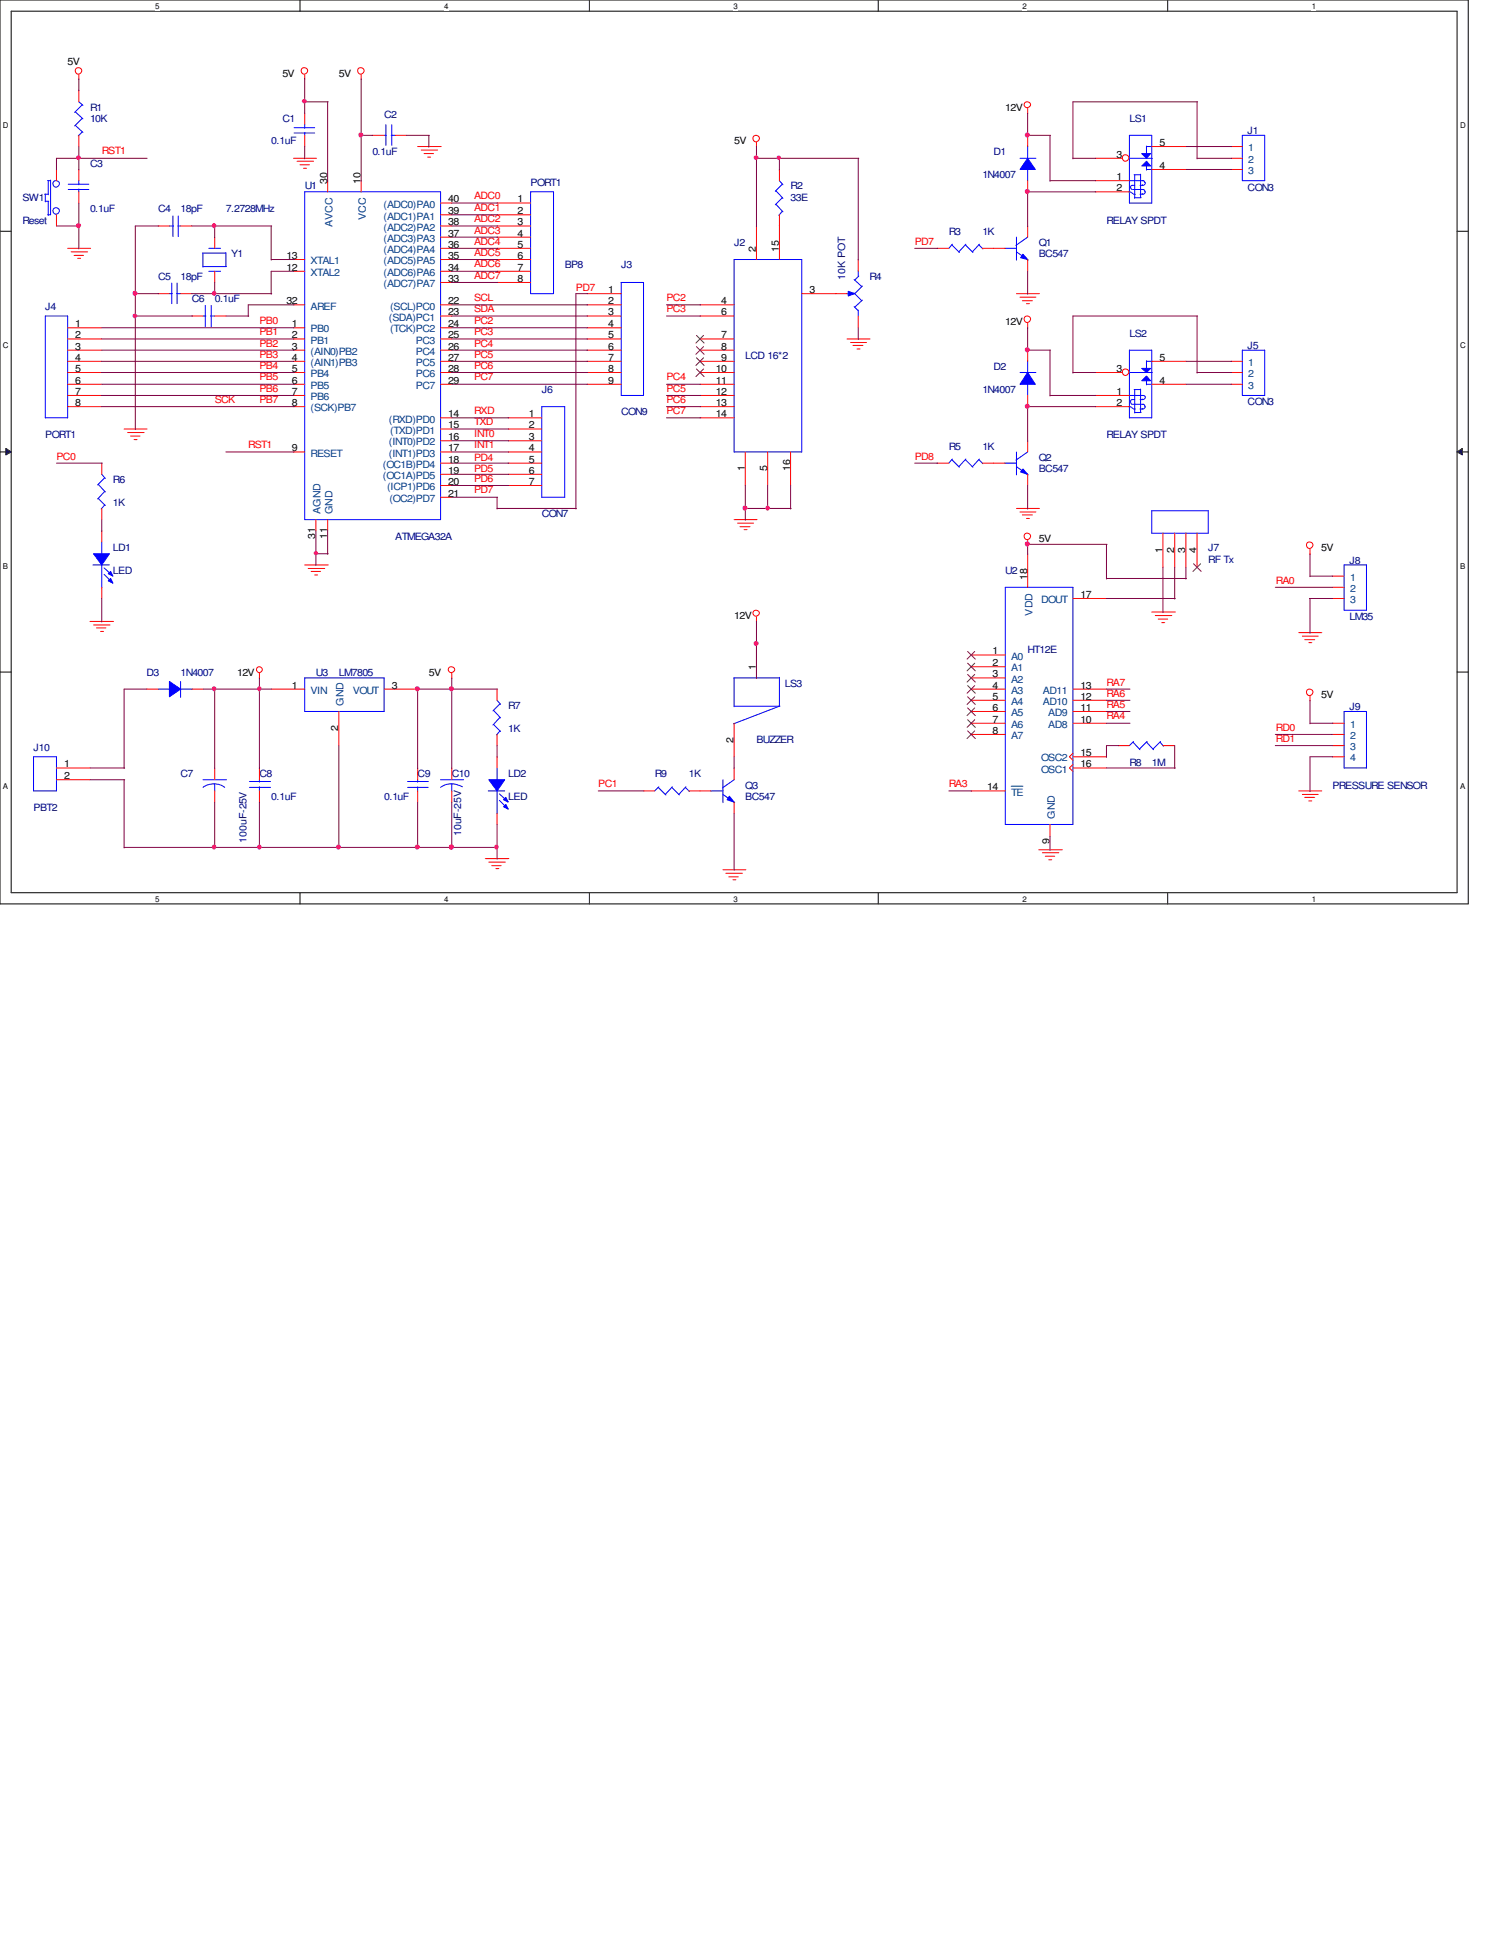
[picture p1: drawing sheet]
<svg xmlns="http://www.w3.org/2000/svg" width="216mm" height="279mm" viewBox="0 0 216 279" stroke-linecap="round" stroke-linejoin="round" font-family="sans-serif">
<path d="M0 0h211.3v130h-211.3zM1.6 1.6h208.1v126.8h-208.1z" fill="none" stroke="#000" stroke-width=".14"/>
<g fill="#fff">
<path d="M22.4 .3h.5v1.2h-.5z"/>
<path d="M22.4 128.7h.5v1.3h-.5z"/>
</g>
<path d="M43.2 0v1.6M43.2 128.4v1.6" fill="none" stroke="#000" stroke-width=".14"/>
<g fill="#fff">
<path d="M63.9 .3h.6v1.2h-.6z"/>
<path d="M63.9 128.7h.6v1.3h-.6z"/>
</g>
<path d="M84.8 0v1.6M84.8 128.4v1.6" fill="none" stroke="#000" stroke-width=".14"/>
<g fill="#fff">
<path d="M105.6 .3h.6v1.2h-.6z"/>
<path d="M105.6 128.7h.6v1.3h-.6z"/>
</g>
<path d="M126.4 0v1.6M126.4 128.4v1.6" fill="none" stroke="#000" stroke-width=".14"/>
<g fill="#fff">
<path d="M147.2 .3h.5v1.2h-.5z"/>
<path d="M147.2 128.7h.5v1.3h-.5z"/>
</g>
<path d="M168.1 0v1.6M168.1 128.4v1.6" fill="none" stroke="#000" stroke-width=".14"/>
<g fill="#fff">
<path d="M188.8 .3h.6v1.2h-.6z"/>
<path d="M188.8 128.7h.6v1.3h-.6z"/>
<path d="M.4 17.4h.8v1.3h-.8z"/>
<path d="M210.1 17.4h.8v1.3h-.8z"/>
<path d="M.4 49.1h.8v1.3h-.8z"/>
<path d="M210.1 49.1h.8v1.3h-.8z"/>
</g>
<path d="M0 33.3h1.6M209.7 33.3h1.6" fill="none" stroke="#000" stroke-width=".14"/>
<g fill="#fff">
<path d="M.4 80.9h.7v1.2h-.7z"/>
<path d="M210.1 80.9h.7v1.2h-.7z"/>
</g>
<path d="M0 65h1.6M.8 64.5l.8 .5-.8 .4zM209.7 65l.8-.5v.9zM209.7 65h1.6" fill="none" stroke="#000" stroke-width=".14"/>
<path d="M.8 64.5l.8 .5-.8 .4zM209.7 65l.8-.5v.9z" fill="#000"/>
<g fill="#fff">
<path d="M.4 112.5h.6v1.3h-.6z"/>
<path d="M210.1 112.5h.6v1.3h-.6z"/>
</g>
<path d="M0 96.7h1.6M209.7 96.7h1.6" fill="none" stroke="#000" stroke-width=".14"/>
<g fill="none" stroke="#f00" stroke-width=".14">
<path d="M11.3 10.8v.6M43.9 10.8v.6M52 10.8v.6M147.9 15.6v.7M9.7 35.7h3.3M10.2 36.2h2.4M10.7 36.7h1.3M11.2 37.2h.4M42.2 22.8h3.4M42.2 37.3h1.7M42.2 39h1.7M42.8 23.2h2.3"/>
<path d="M43.2 23.7h1.3M43.7 24.2h.4M47.2 26v1.6M52 26v1.6M60.1 21.1h3.4M60.6 21.6h2.4M61 22.1h1.4M61.6 22.6h.4M63.4 35.7h1.6M63.4 37.3h1.6M63.4 39h1.6M63.4 29.2h1.6"/>
<path d="M63.4 30.9h1.6M63.4 32.5h1.6M63.4 34.1h1.6M108.9 20.5v.7M9.7 48.8h4.9M9.7 47.2h4.9M9.7 50.4h4.9M9.7 52h4.9M9.7 53.6h4.9M9.7 55.3h4.9M9.7 56.9h4.9M9.7 58.5h4.9"/>
<path d="M42.2 48.8h1.7M42.2 43.9h1.7M42.2 47.2h1.7M42.2 50.4h1.7M42.2 52h1.7M42.2 53.6h1.7M42.2 55.3h1.7M42.2 56.9h1.7M42.2 58.5h1.7M63.4 48.8h1.6M63.4 43.9h1.6M63.4 45.5h1.6"/>
<path d="M63.4 47.2h1.6M63.4 50.4h1.6M63.4 52h1.6M63.4 53.6h1.6M63.4 55.3h1.6M63.4 40.6h1.6M121.9 48.8h3.3M122.4 49.3h2.3M122.8 49.7h1.4M123.4 50.2h.4M146.3 42.2h3.3M146.8 42.8h2.3"/>
<path d="M147.2 43.3h1.4M147.7 43.7h.5M147.9 46.5v.7M14.6 66.6v1.6M14.6 73.2v1.6M17.9 61.7h3.3M18.4 62.2h2.3M18.8 62.7h1.4M19.3 63.2h.4M42.2 65h1.7M45.5 74.8v1.6M47.2 74.8v1.6"/>
<path d="M63.4 61.7h1.6M63.4 65h1.6M63.4 60.1h1.6M63.4 63.4h1.6M63.4 66.6h1.6M63.4 68.2h1.6M63.4 69.9h1.6M63.4 71.5h1.6M105.7 74.8h3.3M106.2 75.3h2.3M106.5 75.8h1.4M107.1 76.2h.4"/>
<path d="M146.3 73.2h3.3M146.8 73.7h2.3M147.2 74.1h1.4M147.7 74.6h.5M147.9 77.7v.7M188.6 79v.8M13 89.4h3.3M13.5 89.9h2.3M13.9 90.3h1.3M14.5 90.8h.4M37.3 96.9v.7M43.9 81.3h3.3"/>
<path d="M44.4 81.8h2.3M44.8 82.2h1.3M45.3 82.7h.4M65 96.9v.7M108.9 88.7v.8M165.8 88.1h3.4M166.3 88.6h2.4M166.7 89.1h1.4M167.2 89.6h.4M186.9 91h3.3M187.5 91.5h2.2M187.8 92h1.4"/>
<path d="M188.4 92.5h.4M30.9 110.5v1.7M30.9 113.8v1.6M92.6 113.8h1.6M99.1 113.8h1.7M186.9 113.8h3.3M187.5 114.3h2.2M187.8 114.7h1.4M188.4 115.2h.4M188.6 100.2v.6M191.8 104.1h1.7M191.8 105.7h1.7"/>
<path d="M191.8 107.3h1.7M191.8 108.9h1.7M69.8 123.5h3.4M70.4 124h2.3M70.8 124.5h1.3M71.4 125h.4M104.1 125.1h3.3M104.5 125.6h2.3M104.9 126.2h1.4M105.5 126.6h.4M149.5 122.3h3.4M150 122.7h2.4"/>
<path d="M150.5 123.2h1.3M151 123.7h.4"/>
<circle cx="11.3" cy="10.2" r=".48"/>
<circle cx="43.8" cy="10.2" r=".48"/>
<circle cx="51.9" cy="10.2" r=".48"/>
<circle cx="108.8" cy="19.9" r=".48"/>
<circle cx="147.9" cy="15.1" r=".45"/>
<circle cx="147.9" cy="45.9" r=".48"/>
<circle cx="147.9" cy="77.2" r=".48"/>
<circle cx="188.5" cy="78.4" r=".48"/>
<circle cx="37.3" cy="96.3" r=".42"/>
<circle cx="65" cy="96.3" r=".45"/>
<circle cx="108.9" cy="88.2" r=".45"/>
<circle cx="188.5" cy="99.6" r=".48"/>
</g>
<g fill="none" stroke="#00f" stroke-width=".14">
<path d="M43.9 27.6h19.5v47.2h-19.5zM6.5 45.5h3.2v14.6h-3.2zM14.1 69.7l1.1 1.1M14.1 71.7l1.1 1M14.6 68.2l.6 .6M15.1 68.7l-1 1.1M15.1 70.7l-1 1.1M15.1 72.6l-.5 .6M29.2 113.3a2.67 2.67 0 0 1 3.1 0M29.2 112.2h3.4M30.9 112.8v1.1M70.3 113.8h2.3"/>
<path d="M71.5 110.5v1.8M71.5 113.8v3.3M94.7 113.3l1.1 1.1M94.8 113.2l-.6 .6M96.7 113.3l1.1 1.1M96.8 113.2l-1 1.1M98.6 113.3l.6 .6M98.7 113.2l-1 1.1M193.5 102.4h3.2v8.1h-3.2z"/>
</g>
<path d="M70.4 112.2h2.2l-1.1 1.6z" fill-rule="evenodd" fill="#00f"/>
<path d="M70.4 112.2h2.2l-1.1 1.6z" fill="none" stroke="#00f" stroke-width=".14"/>
<path d="M72.8 115.7l.4 .7-.7-.3z" fill-rule="evenodd" fill="#00f"/>
<path d="M72.8 115.7l.4 .7-.7-.3z" fill="none" stroke="#00f" stroke-width=".14"/>
<path d="M72.8 114.7l.4 .7-.7-.3z" fill-rule="evenodd" fill="#00f"/>
<path d="M144.6 66.6h1.7M146.3 67.1l1.7 1.2M146.3 65v3.3M147.9 65l-1.7 1.2M58.7 113.3h2.9M58.7 112.4h2.9M60.1 112.2v.3M60.1 113.2v.6M71.9 114.2l1.1 1M71.9 115.1l1.1 1.1M72.8 114.7l.4 .7-.7-.3z" fill="none" stroke="#00f" stroke-width=".14"/>
<path d="M60.1 110.5v1.7M60.1 113.8v1.6M71.5 108.9v1.6M71.5 117v1.6" fill="none" stroke="#f00" stroke-width=".14"/>
<path d="M147.2 67.5l.7 .7-1-.3z" fill="#00f"/>
<g fill="none" stroke="#00f" stroke-width=".14">
<path d="M178.8 19.5h3.2v6.5h-3.2zM6.4 27.9h.5M6.5 27.9v1.1M6.5 29h.5M6.9 26h.4M6.9 26v2M6.9 29v2M7.3 25.9v5h-.4M76.4 27.6h3.3v14.6h-3.3zM111.7 27.4l1 1.1M111.7 29.4l1 1.1M112.2 26l.5 .6"/>
<path d="M112.6 26.5l-1 1M112.6 28.4l-1 1.1M112.6 30.4l-.5 .6M137 66.1l1.1 1.1M137.1 66l-.5 .6M138.9 66.1l1.1 1.1M139 66l-1 1.1M140.9 66.1l.6 .6M141 66l-1 1.1M147.2 67.5l.7 .7-1-.3zM22.8 99.1h1.7M26 98v2.3"/>
<path d="M26 99.1h1.7M144.7 84.5h9.7v34.1h-9.7zM35.9 113.3h3M35.9 112.4h3M37.3 112.2v.3M37.3 113.2v.6M163.1 106.8l1 1.1M163.2 106.7l-.6 .6M165 106.8l1 1.1M165.1 106.7l-1.1 1.1M167 106.8l.5 .6M167 106.7l-1.1 1.1"/>
<circle cx="8.1" cy="30.3" r=".48"/>
<circle cx="8.1" cy="26.4" r=".48"/>
</g>
<g fill="none" stroke="#f00" stroke-width=".14">
<path d="M8.1 24.4v1.6M8.1 30.9v1.6M71.5 29.2h4.9M71.5 30.9h4.9M71.5 32.5h4.9M71.5 34.1h4.9M71.5 35.7h4.9M71.5 37.3h4.9M71.5 39h4.9M112.2 24.4v1.6M112.2 30.9v1.6M177.2 21.1h1.6"/>
<path d="M177.2 22.8h1.6M177.2 24.4h1.6M71.5 40.6h4.9M134.9 66.6h1.7M141.4 66.6h3.3M147.9 63.4v1.6M147.9 68.2v1.7M147.9 79.7v4.8M139.8 94.2h4.9M139.8 95.9h4.9M139.8 97.5h4.9M139.8 99.1h4.9"/>
<path d="M154.4 99.1h4.9M154.4 86.1h4.9M37.3 110.5v1.7M37.3 113.8v1.6M139.8 100.8h4.9M139.8 102.4h4.9M139.8 104.1h4.9M139.8 105.7h4.9M139.8 113.8h4.9M151.1 118.6v1.7M154.4 100.8h4.9M154.4 102.4h4.9"/>
<path d="M154.4 104.1h4.9M154.4 108.4l-.5 .5 .5 .5M154.4 108.9h4.9M154.4 110l-.5 .5 .5 .5M154.4 110.5h4.9M161 107.3h1.6M167.4 107.3h1.7"/>
</g>
<path d="M145.5 113.1h1.7" fill="none" stroke="#004080" stroke-width=".14"/>
<g fill="none" stroke="#804000" stroke-width=".14">
<path d="M139.3 93.7l1.1 1.1M139.3 95.4l1.1 1.1M139.3 97l1.1 1.1M139.3 98.6l1.1 1.1M140.3 93.7l-1.1 1.1M140.3 95.4l-1.1 1.1M140.3 97l-1.1 1.1M140.3 98.6l-1.1 1.1M139.3 100.2l1.1 1.1M139.3 101.9l1.1 1.1M139.3 103.5l1.1 1.1M139.3 105.2l1.1 1.1"/>
<path d="M140.3 100.2l-1.1 1.1M140.3 101.9l-1.1 1.1M140.3 103.5l-1.1 1.1M140.3 105.2l-1.1 1.1"/>
</g>
<path d="M24.4 98l1.6 1.1-1.6 1.1z" fill-rule="evenodd" fill="#00f"/>
<g fill="none" stroke="#00f" stroke-width=".14">
<path d="M42.3 18.4h3M42.3 19.1h3M43.9 17.9v.6M43.9 19.1v.4M29.2 45.5h.4M29.5 43.9v3.1M30.3 45.5h.6M30.4 43.9v3.1M24.4 98l1.6 1.1-1.6 1.1zM193.5 81.3h3.2v6.5h-3.2zM63.4 112.2h3.3M65 112.8v1.1"/>
<path d="M66.5 113.2a2.87 2.87 0 0 0-3.1 .1"/>
</g>
<path d="M43.9 16.3v1.6M43.9 19.5v1.6M27.6 45.5h1.6M30.9 45.5h1.6M21.1 99.1h1.7M27.6 99.1h1.6M191.8 82.9h1.7M191.8 84.5h1.7M191.8 86.1h1.7M65 110.5v1.7M65 113.8v1.6" fill="none" stroke="#f00" stroke-width=".14"/>
<path d="M165 23.2l.6 .7h-1.3z" fill="#00f"/>
<path d="M165 23.2l.6 .7h-1.3z" fill="none" stroke="#00f" stroke-width=".14"/>
<path d="M164.3 22.1h1.3l-.6 .7z" fill="#00f"/>
<g fill="none" stroke="#00f" stroke-width=".14">
<path d="M55.3 19.5h.3M55.5 17.9v3M56.3 19.5h.6M56.4 17.9v3M162.6 19.5h3.2v9.7h-3.2zM29.1 36.4h3.4M29.2 38.4h3.4M29.2 36.4v2M30.1 39h1.6M30.1 35.7h1.6M32.5 36.3v2.1M105.7 37.3h9.7v27.7h-9.7z"/>
<path d="M137 35.2l1.1 1.1M137.1 35.1l-.5 .6M138.9 35.2l1.1 1.1M139 35.1l-1 1.1M140.9 35.2l.6 .6M141 35.1l-1 1.1M146.8 22.8h2.3M147.9 21v1.8M147.9 24.3v1.7M162.5 27.6l.3 .1M162.6 22.8h3.3M162.6 26h2"/>
<path d="M162.9 27.7l.2 .2M163.1 27.3h1.5M163.2 27.9h.2M163.2 25.1h1M163.3 26.7h-.5a.33 .33 0 0 0-.1 .3 .33 .33 0 0 0 .3 .3M163.3 25.1v3.4M163.3 28.4h1M164.1 26.7h.4M164.1 27.9h.4M164.2 25.1v3.3M164.3 22.1h1.3l-.6 .7zM164.4 26a.35 .35 0 0 1 .4 .2 .35 .35 0 0 1-.1 .4l-.2 .1-.1-.1"/>
<path d="M164.4 27.3a.35 .35 0 0 1 .4 .2 .35 .35 0 0 1-.1 .4h-.2h-.1M165 21v1.1M165 23.9v.6M165 21.1h.9M165 24.4h.9M89.4 40.6h3.2v16.3h-3.2zM165.8 73.5h8.1v3.2h-8.1zM43.9 97.5h11.4v4.9h-11.4zM105.6 97.5h6.6M105.7 97.5v4.2M112.2 97.5v4.1l-6.6 2.5M4.8 108.9h3.3v4.9h-3.3z"/>
<path d="M71 102.2l1.1 1.1M71 104.2l1.1 1M71.5 100.8l.6 .5M72 101.3l-1 1M72 103.2l-1 1.1M72 105.2l-.5 .5M105.7 101.6h6.6"/>
</g>
<g fill="none" stroke="#f00" stroke-width=".14">
<path d="M53.6 19.5h1.7M56.9 19.5h1.6M30.9 34.1v1.6M30.9 39v1.6M108.9 32.5v4.8M112.2 32.5v4.8M134.9 35.7h1.7M141.4 35.7h1.6M157.6 22.8h3.9M157.6 26h5M157.6 27.6h5M165.8 21.1h4.9"/>
<path d="M165.8 24.4h4.9M84.5 42.2h4.9M84.5 43.9h4.9M84.5 45.5h4.9M84.5 47.2h4.9M84.5 48.8h4.9M84.5 50.4h4.9M84.5 52h4.9M84.5 53.6h4.9M84.5 55.3h4.9M100.8 43.9h4.9M100.8 45.5h4.9"/>
<path d="M100.8 48.8h4.9M100.8 50.4h4.9M100.8 52h4.9M100.8 53.6h4.9M100.8 55.3h4.9M100.8 56.9h4.9M100.8 58.5h4.9M115.4 42.2h4.9M100.8 60.1h4.9M107.3 65v4.9M110.5 65v4.9M113.8 65v4.9"/>
<path d="M167.4 76.7v4.9M169.1 76.7v4.9M170.7 76.7v4.9M172.3 76.7v4.9M39 99.1h4.9M55.3 99.1h4.8M71.5 99.1v1.7M108.9 92.6v4.9M8.1 110.5h4.9M8.1 112.2h4.9M48.8 102.4v4.9M71.5 105.7v1.6"/>
<path d="M105.7 104.1v4.8"/>
<circle cx="162" cy="22.7" r=".48"/>
</g>
<path d="M100.2 48.3l1.1 1.1M100.2 49.9l1.1 1.1M100.2 51.5l1.1 1.1M100.2 53.1l1.1 1.1M101.3 48.3l-1.1 1.1M101.3 49.9l-1.1 1.1M101.3 51.5l-1.1 1.1M101.3 53.1l-1.1 1.1M171.8 81.1l1.1 1.1M172.8 81.1l-1.1 1.1" fill="none" stroke="#804000" stroke-width=".14"/>
<path d="M147.9 22.8l1.1 1.6h-2.2z" fill-rule="evenodd" fill="#00f"/>
<path d="M10.8 16.1l1.1 1M10.8 18l1.1 1.1M11.3 14.6l.6 .6M11.9 15.1l-1.1 1.1M11.9 17l-1.1 1.1M11.9 19l-.6 .6M147.9 22.8l1.1 1.6h-2.2z" fill="none" stroke="#00f" stroke-width=".14"/>
<path d="M11.3 13v1.6M11.3 19.5v1.6M147.9 19.5v1.6M147.9 26v1.6" fill="none" stroke="#f00" stroke-width=".14"/>
<path d="M165 54.1l.6 .7h-1.3z" fill="#00f"/>
<path d="M165 54.1l.6 .7h-1.3z" fill="none" stroke="#00f" stroke-width=".14"/>
<path d="M164.3 53h1.3l-.6 .6z" fill="#00f"/>
<g fill="none" stroke="#00f" stroke-width=".14">
<path d="M24.4 32.5h.6M24.9 31.1v2.9M25.6 32.5h.4M25.7 31.1v2.9M162.5 58.5l.3 .1M162.6 53.6h3.3M162.6 56.9h2M162.6 50.4h3.2v9.7h-3.2zM162.9 58.6l.2 .2M163.1 58.2h1.5M163.2 58.8h.2M163.2 56h1"/>
<path d="M163.3 57.5h-.3a.35 .35 0 0 0-.3 .3 .35 .35 0 0 0 .3 .4M163.3 56v3.4M163.3 59.4h1M164.1 57.5h.4M164.1 58.8h.4M164.2 56v3.4M164.3 53h1.3l-.6 .6zM164.4 56.9l.4 .1a.33 .33 0 0 1 0 .4 .33 .33 0 0 1-.4 .1v-.1M164.4 58.2a.35 .35 0 0 1 .4 .2 .35 .35 0 0 1-.1 .4h-.2h-.1M165 51.9v1.1M165 54.8v.6M165 52h.9"/>
<path d="M165 55.3h.9M102.3 113.8h1.8M104.1 114.3l1.6 1.2M104.1 112.2v3.3M105.7 112.2l-1.7 1.2"/>
</g>
<g fill="none" stroke="#f00" stroke-width=".14">
<path d="M22.8 32.5h1.6M26 32.5h1.6M157.6 53.6h3.9M157.6 56.9h5M157.6 58.5h5M165.8 52h4.9M165.8 55.3h4.9"/>
<circle cx="162" cy="53.5" r=".48"/>
</g>
<path d="M105 114.6l.7 .8-1.1-.3z" fill="#00f"/>
<path d="M14.6 78v1.8M13.4 81.3h2.3M14.6 81.3v3.3M105 114.6l.7 .8-1.1-.3z" fill="none" stroke="#00f" stroke-width=".14"/>
<path d="M100.8 113.8h1.6M105.7 110.5v1.7M105.7 115.4v1.6" fill="none" stroke="#f00" stroke-width=".14"/>
<path d="M13.5 79.7h2.2l-1.1 1.6z" fill-rule="evenodd" fill="#00f"/>
<path d="M13.5 79.7h2.2l-1.1 1.6z" fill="none" stroke="#00f" stroke-width=".14"/>
<path d="M15.9 83.2l.4 .7-.7-.3z" fill-rule="evenodd" fill="#00f"/>
<path d="M15.9 83.2l.4 .7-.7-.3z" fill="none" stroke="#00f" stroke-width=".14"/>
<path d="M15.9 82.2l.4 .7-.7-.3z" fill-rule="evenodd" fill="#00f"/>
<path d="M78 58.5h3.3v13h-3.3zM15 81.7l1.1 1M15 82.6l1.1 1.1M15.9 82.2l.4 .7-.7-.3z" fill="none" stroke="#00f" stroke-width=".14"/>
<path d="M14.6 76.4v1.6M73.2 60.1h4.8M73.2 61.7h4.8M73.2 63.4h4.8M73.2 65h4.8M73.2 66.6h4.8M73.2 68.2h4.8M73.2 69.9h4.8M14.6 84.5v1.6" fill="none" stroke="#f00" stroke-width=".14"/>
<path d="M122.1 41.9l.9 .3-.9 .4z" fill="#00f"/>
<g fill="none" stroke="#00f" stroke-width=".14">
<path d="M123.5 38.9v.9M123.6 39.7l-.6 .6M144.6 35.7h1.7M146.3 36.2l1.7 1.2M146.3 34.1v3.3M147.9 34.1l-1.7 1.2M121.8 42.2h.5M122.1 41.9l.9 .3-.9 .4zM122.9 44.1l.6 .6M122.9 42.2l1.1 1.1M122.9 40.2l1.1 1M123.5 44.6v.9"/>
<path d="M124.1 43.2l-1.1 1M124.1 41.1l-1.1 1.1"/>
</g>
<path d="M123.5 37.3v1.7M120.3 42.2h1.6M123.5 45.5v1.7" fill="none" stroke="#f00" stroke-width=".14"/>
<path d="M147.2 36.6l.7 .7-1-.2z" fill="#00f"/>
<g fill="none" stroke="#00f" stroke-width=".14">
<path d="M9.8 26.5h3M9.8 27.3h3M11.3 26v.6M11.3 27.2v.4M147.2 36.6l.7 .7-1-.2zM24.4 42.2h.4M24.7 40.7v3M25.4 42.2h.6M25.5 40.7v3M146.8 53.6h2.3M147.9 51.9v1.7M147.9 55.2v1.7"/>
<path d="M178.8 50.4h3.2v6.5h-3.2z"/>
</g>
<path d="M11.3 24.4v1.6M11.3 27.6v1.6M143 35.7h1.7M147.9 32.5v1.6M147.9 37.3v1.7M22.8 42.2h1.6M26 42.2h1.6M177.2 52h1.6M177.2 53.6h1.6M177.2 55.3h1.6" fill="none" stroke="#f00" stroke-width=".14"/>
<path d="M147.9 53.6l1.1 1.7h-2.2z" fill-rule="evenodd" fill="#00f"/>
<path d="M147.9 53.6l1.1 1.7h-2.2z" fill="none" stroke="#00f" stroke-width=".14"/>
<path d="M147.9 50.4v1.6M147.9 56.9v1.6" fill="none" stroke="#f00" stroke-width=".14"/>
<g fill="none" stroke="#800040" stroke-width=".14">
<path d="M11.3 11.3v1.7M43.9 11.3v5M43.9 14.6h3.3M47.2 14.6v11.5M52 19.5h1.7M52 11.3v14.8M58.5 19.5h3.3M61.7 19.5v1.7M147.9 19.5h3.3M147.9 16.3v3.3M151.1 19.5v6.6M172.3 14.6v8.3"/>
<path d="M172.4 14.6h-18v8.3M8.1 32.5h3.3M11.3 21.1v3.4M11.3 29.2v6.6M21.2 22.8h-13.1v1.7M22.9 32.5h-3.4v29.3M27.6 32.5h11.5M30.9 32.5v1.7M39 37.3h3.3M39 32.5v4.9M42.3 39h-3.3v3.3M43.9 21.1v1.8"/>
<path d="M65 32.5h6.6M65 37.3h6.6M65 29.2h6.6M65 35.7h6.6M65 34.1h6.6M65 30.9h6.6M65 39h6.6M108.9 22.8h14.7M108.9 21.1v11.5M112.2 22.8v1.7M123.5 22.8v14.6M131.7 35.7h3.3"/>
<path d="M147.9 39v3.3M151.1 26h6.6M154.4 22.8h3.3M157.7 27.6h-9.8v5M170.7 21.1h6.6M170.7 24.4h6.6M172.3 22.8h5M14.6 55.3h27.7M14.6 48.8h27.7M14.6 50.4h27.7M14.6 56.9h27.7M14.6 47.2h27.7"/>
<path d="M14.6 52h27.7M14.6 58.5h27.7M14.6 53.6h27.7M19.5 42.2h3.4M19.5 45.5h8.2M27.6 42.2h11.5M30.9 40.6v1.7M32.5 45.5h3.3M42.3 43.9h-6.6v1.7M65 55.3h19.6M65 48.8h19.6M65 50.4h19.6"/>
<path d="M65 47.2h19.6M65 52h19.6M65 43.9h19.6M65 40.6h6.6M65 53.6h19.6M65 45.5h19.6M84.6 42.2h-1.7v31M95.9 55.3h4.9M95.9 56.9h4.9M95.9 43.9h4.9M95.9 58.5h4.9M95.9 45.5h4.9"/>
<path d="M123.5 47.2v1.7M147.9 50.4h3.3M147.9 47.2v3.3M151.1 56.9h6.6M151.1 50.4v6.6M154.4 53.6h3.3M157.7 58.5h-9.8v5M170.7 55.3h6.6M170.7 52h6.6M172.3 53.6h5M172.3 45.5v8.2M172.4 45.5h-18v8.2"/>
<path d="M8.1 66.6h6.6M14.6 74.8v1.7M32.5 65h9.8M45.5 76.4v5M45.5 79.7h1.7M47.2 76.4v3.4M65 68.2h8.2M65 69.9h8.2M65 63.4h8.2M65 61.7h8.2M65 65h8.2M65 60.1h8.2"/>
<path d="M65 71.5h6.6M65 66.6h8.2M71.5 71.5v1.7M71.5 73.2h11.5M95.9 60.1h4.9M107.3 73.2h6.6M107.3 69.9v4.9M110.5 69.9v3.3M113.8 69.9v3.3M131.7 66.6h3.3M147.9 69.9v3.3M159.3 78.3v5"/>
<path d="M159.3 78.3h-11.4v1.5M188.6 79.7v3.3M14.6 86.1v3.4M21.2 99.1h-3.3v11.5M29.2 99.1h9.9M30.9 99.1v11.5M37.3 97.5v13.1M65 97.5v13.1M71.6 99.1h-11.5v11.5M108.9 89.4v8.2M159.3 99.1h3.3M159.3 86.1h9.9"/>
<path d="M159.3 83.2h11.5M167.4 81.6v6.5M169.1 81.6v4.6M170.7 81.6v1.7M183.6 84.5h8.2M188.5 86.1h3.3M188.6 82.9h3.3M188.6 86.1v5M13 112.2h4.9M13 110.5h4.9M17.9 112.2v9.8M30.9 115.4v6.6"/>
<path d="M37.3 115.4v6.6M48.8 107.3v14.7M60.1 115.4v6.6M65 115.4v6.6M71.5 107.3v1.7M71.5 118.6v5M86.1 113.8h6.6M105.7 108.9v1.7M105.7 117v8.2M136.6 113.8h3.3M159.3 110.5h9.9M159.3 104.1h3.3"/>
<path d="M159.3 102.4h3.3M159.3 100.8h3.3M161 107.3h-1.7v1.7M169.1 107.3v3.3M183.6 107.3h8.2M183.6 105.7h8.2M188.6 104.1h3.3M188.6 100.8v3.3M191.9 108.9h-3.3v5M17.9 121.9h53.7M151.1 120.3v2"/>
</g>
<path d="M45.2 79.4l.3-.1 .2 .3-.2 .2-.2-.1z" fill-rule="evenodd" fill="#f0f"/>
<path d="M45.2 79.4l.3-.1 .2 .3-.2 .2-.2-.1z" fill="none" stroke="#f0f" stroke-width=".14"/>
<circle cx="11.3" cy="32.5" r=".31" fill="#f0f"/>
<circle cx="11.3" cy="32.5" r=".31" fill="none" stroke="#f0f" stroke-width=".14"/>
<circle cx="30.8" cy="32.5" r=".28" fill="#f0f"/>
<circle cx="30.8" cy="32.5" r=".28" fill="none" stroke="#f0f" stroke-width=".14"/>
<circle cx="43.8" cy="14.6" r=".28" fill="#f0f"/>
<circle cx="43.8" cy="14.6" r=".28" fill="none" stroke="#f0f" stroke-width=".14"/>
<circle cx="30.8" cy="42.2" r=".28" fill="#f0f"/>
<circle cx="30.8" cy="42.2" r=".28" fill="none" stroke="#f0f" stroke-width=".14"/>
<circle cx="11.3" cy="22.7" r=".28" fill="#f0f"/>
<circle cx="11.3" cy="22.7" r=".28" fill="none" stroke="#f0f" stroke-width=".14"/>
<circle cx="30.8" cy="99.1" r=".28" fill="#f0f"/>
<circle cx="30.8" cy="99.1" r=".28" fill="none" stroke="#f0f" stroke-width=".14"/>
<circle cx="37.3" cy="99.1" r=".28" fill="#f0f"/>
<circle cx="37.3" cy="99.1" r=".28" fill="none" stroke="#f0f" stroke-width=".14"/>
<circle cx="108.9" cy="22.7" r=".28" fill="#f0f"/>
<circle cx="108.9" cy="22.7" r=".28" fill="none" stroke="#f0f" stroke-width=".14"/>
<circle cx="108.8" cy="92.6" r=".31" fill="#f0f"/>
<circle cx="108.8" cy="92.6" r=".31" fill="none" stroke="#f0f" stroke-width=".14"/>
<circle cx="107.2" cy="73.1" r=".31" fill="#f0f"/>
<circle cx="107.2" cy="73.1" r=".31" fill="none" stroke="#f0f" stroke-width=".14"/>
<circle cx="110.5" cy="73.1" r=".28" fill="#f0f"/>
<circle cx="110.5" cy="73.1" r=".28" fill="none" stroke="#f0f" stroke-width=".14"/>
<circle cx="19.4" cy="42.2" r=".31" fill="#f0f"/>
<circle cx="19.4" cy="42.2" r=".31" fill="none" stroke="#f0f" stroke-width=".14"/>
<circle cx="19.4" cy="45.5" r=".28" fill="#f0f"/>
<circle cx="19.4" cy="45.5" r=".28" fill="none" stroke="#f0f" stroke-width=".14"/>
<circle cx="65" cy="121.9" r=".31" fill="#f0f"/>
<circle cx="65" cy="121.9" r=".31" fill="none" stroke="#f0f" stroke-width=".14"/>
<circle cx="30.8" cy="121.9" r=".28" fill="#f0f"/>
<circle cx="30.8" cy="121.9" r=".28" fill="none" stroke="#f0f" stroke-width=".14"/>
<circle cx="37.3" cy="121.9" r=".28" fill="#f0f"/>
<circle cx="37.3" cy="121.9" r=".28" fill="none" stroke="#f0f" stroke-width=".14"/>
<circle cx="48.7" cy="121.9" r=".31" fill="#f0f"/>
<circle cx="48.7" cy="121.9" r=".31" fill="none" stroke="#f0f" stroke-width=".14"/>
<circle cx="71.4" cy="121.9" r=".28" fill="#f0f"/>
<circle cx="71.4" cy="121.9" r=".28" fill="none" stroke="#f0f" stroke-width=".14"/>
<circle cx="60.1" cy="99.1" r=".31" fill="#f0f"/>
<circle cx="60.1" cy="99.1" r=".31" fill="none" stroke="#f0f" stroke-width=".14"/>
<circle cx="51.9" cy="19.4" r=".31" fill="#f0f"/>
<circle cx="51.9" cy="19.4" r=".31" fill="none" stroke="#f0f" stroke-width=".14"/>
<circle cx="60.1" cy="121.9" r=".31" fill="#f0f"/>
<circle cx="60.1" cy="121.9" r=".31" fill="none" stroke="#f0f" stroke-width=".14"/>
<circle cx="65" cy="121.9" r=".31" fill="#f0f"/>
<circle cx="65" cy="121.9" r=".31" fill="none" stroke="#f0f" stroke-width=".14"/>
<circle cx="65" cy="99.1" r=".31" fill="#f0f"/>
<circle cx="65" cy="99.1" r=".31" fill="none" stroke="#f0f" stroke-width=".14"/>
<path d="M111.9 22.5l.2-.1 .3 .3-.3 .2-.2-.1z" fill-rule="evenodd" fill="#f0f"/>
<path d="M111.9 22.5l.2-.1 .3 .3-.3 .2-.2-.1z" fill="none" stroke="#f0f" stroke-width=".14"/>
<circle cx="147.9" cy="19.4" r=".31" fill="#f0f"/>
<circle cx="147.9" cy="19.4" r=".31" fill="none" stroke="#f0f" stroke-width=".14"/>
<circle cx="147.9" cy="27.5" r=".31" fill="#f0f"/>
<circle cx="147.9" cy="27.5" r=".31" fill="none" stroke="#f0f" stroke-width=".14"/>
<circle cx="147.9" cy="58.5" r=".31" fill="#f0f"/>
<circle cx="147.9" cy="58.5" r=".31" fill="none" stroke="#f0f" stroke-width=".14"/>
<circle cx="147.9" cy="50.3" r=".31" fill="#f0f"/>
<circle cx="147.9" cy="50.3" r=".31" fill="none" stroke="#f0f" stroke-width=".14"/>
<circle cx="147.9" cy="78.3" r=".31" fill="#f0f"/>
<circle cx="147.9" cy="78.3" r=".31" fill="none" stroke="#f0f" stroke-width=".14"/>
<g font-size="1.4">
<text x="9.7" y="9.4">5V</text>
<text x="40.6" y="11">5V</text>
<text x="48.8" y="11">5V</text>
<text x="144.7" y="15.9">12V</text>
<text x="105.7" y="20.7">5V</text>
<text x="160.7" y="22.7">3</text>
<text x="166.9" y="21">5</text>
<text x="47.1" y="26.5" transform="rotate(-90 47.1 26.5)">30</text>
<text x="51.9" y="26.5" transform="rotate(-90 51.9 26.5)">10</text>
<text x="64.5" y="29.1">40</text>
<text x="74.5" y="29.1">1</text>
<text x="160.7" y="25.9">1</text>
<text x="160.7" y="27.5">2</text>
<text x="166.9" y="24.3">4</text>
<text x="64.5" y="30.8">39</text>
<text x="64.5" y="32.4">38</text>
<text x="64.5" y="34">37</text>
<text x="64.5" y="35.6">36</text>
<text x="74.5" y="30.8">2</text>
<text x="74.5" y="32.4">3</text>
<text x="74.5" y="34">4</text>
<text x="74.5" y="35.6">5</text>
<text x="41.2" y="37.3">13</text>
<text x="41.2" y="38.9">12</text>
<text x="64.5" y="37.3">35</text>
<text x="64.5" y="38.9">34</text>
<text x="64.5" y="40.6">33</text>
<text x="74.5" y="37.3">6</text>
<text x="74.5" y="38.9">7</text>
<text x="74.5" y="40.6">8</text>
<text x="108.8" y="36.2" transform="rotate(-90 108.8 36.2)">2</text>
<text x="112.1" y="36.2" transform="rotate(-90 112.1 36.2)">15</text>
<text x="10.8" y="47.1">1</text>
<text x="41.2" y="43.8">32</text>
<text x="42" y="47.1">1</text>
<text x="64.5" y="43.8">22</text>
<text x="64.5" y="45.4">23</text>
<text x="64.5" y="47.1">24</text>
<text x="87.5" y="42.2">1</text>
<text x="87.5" y="43.8">2</text>
<text x="87.5" y="45.4">3</text>
<text x="87.5" y="47.1">4</text>
<text x="103.8" y="43.8">4</text>
<text x="103.8" y="45.4">6</text>
<text x="116.5" y="42.2">3</text>
<text x="144.7" y="46.7">12V</text>
<text x="10.8" y="48.7">2</text>
<text x="10.8" y="50.3">3</text>
<text x="10.8" y="51.9">4</text>
<text x="10.8" y="53.5">5</text>
<text x="42" y="48.7">2</text>
<text x="42" y="50.3">3</text>
<text x="42" y="51.9">4</text>
<text x="42" y="53.5">5</text>
<text x="64.5" y="48.7">25</text>
<text x="64.5" y="50.3">26</text>
<text x="64.5" y="51.9">27</text>
<text x="64.5" y="53.5">28</text>
<text x="87.5" y="48.7">5</text>
<text x="87.5" y="50.3">6</text>
<text x="87.5" y="51.9">7</text>
<text x="87.5" y="53.5">8</text>
<text x="103" y="53.5">10</text>
<text x="103.8" y="48.7">7</text>
<text x="103.8" y="50.3">8</text>
<text x="103.8" y="51.9">9</text>
<text x="160.7" y="53.5">3</text>
<text x="166.9" y="51.9">5</text>
<text x="10.8" y="55.2">6</text>
<text x="10.8" y="56.8">7</text>
<text x="10.8" y="58.4">8</text>
<text x="42" y="55.2">6</text>
<text x="42" y="56.8">7</text>
<text x="42" y="58.4">8</text>
<text x="64.5" y="55.2">29</text>
<text x="87.5" y="55.2">9</text>
<text x="103" y="55.2">11</text>
<text x="103" y="56.8">12</text>
<text x="103" y="58.4">13</text>
<text x="160.7" y="56.8">1</text>
<text x="160.7" y="58.4">2</text>
<text x="166.9" y="55.2">4</text>
<text x="42" y="64.9">9</text>
<text x="64.5" y="60">14</text>
<text x="64.5" y="61.6">15</text>
<text x="64.5" y="63.3">16</text>
<text x="64.5" y="64.9">17</text>
<text x="76.1" y="60">1</text>
<text x="76.1" y="61.6">2</text>
<text x="76.1" y="63.3">3</text>
<text x="76.1" y="64.9">4</text>
<text x="103" y="60">14</text>
<text x="64.5" y="66.5">18</text>
<text x="64.5" y="68.2">19</text>
<text x="64.5" y="69.8">20</text>
<text x="64.5" y="71.5">21</text>
<text x="76.1" y="66.5">5</text>
<text x="76.1" y="68.2">6</text>
<text x="76.1" y="69.8">7</text>
<text x="107.2" y="67.8" transform="rotate(-90 107.2 67.8)">1</text>
<text x="110.4" y="67.8" transform="rotate(-90 110.4 67.8)">5</text>
<text x="113.7" y="67.8" transform="rotate(-90 113.7 67.8)">16</text>
<text x="45.4" y="77.6" transform="rotate(-90 45.4 77.6)">31</text>
<text x="47.1" y="77.6" transform="rotate(-90 47.1 77.6)">11</text>
<text x="149.5" y="78">5V</text>
<text x="147.8" y="83.4" transform="rotate(-90 147.8 83.4)">18</text>
<text x="167.3" y="79.5" transform="rotate(-90 167.3 79.5)">1</text>
<text x="169" y="79.5" transform="rotate(-90 169 79.5)">2</text>
<text x="170.6" y="79.5" transform="rotate(-90 170.6 79.5)">3</text>
<text x="172.2" y="79.5" transform="rotate(-90 172.2 79.5)">4</text>
<text x="190.2" y="79.2">5V</text>
<text x="105.7" y="89.1">12V</text>
<text x="155.5" y="86">17</text>
<text x="142.8" y="94.1">1</text>
<text x="142.8" y="95.8">2</text>
<text x="34.1" y="97.2">12V</text>
<text x="42" y="99.1">1</text>
<text x="56.4" y="99.1">3</text>
<text x="61.7" y="97.2">5V</text>
<text x="108.8" y="96.4" transform="rotate(-90 108.8 96.4)">1</text>
<text x="142.8" y="97.5">3</text>
<text x="142.8" y="99.1">4</text>
<text x="142.8" y="100.7">5</text>
<text x="155.5" y="100.7">12</text>
<text x="155.5" y="99.1">13</text>
<text x="190.2" y="100.4">5V</text>
<text x="48.7" y="105.2" transform="rotate(-90 48.7 105.2)">2</text>
<text x="105.6" y="106.8" transform="rotate(-90 105.6 106.8)">2</text>
<text x="142.8" y="102.3">6</text>
<text x="142.8" y="104">7</text>
<text x="142.8" y="105.6">8</text>
<text x="155.5" y="104">10</text>
<text x="155.5" y="102.3">11</text>
<text x="9.2" y="110.4">1</text>
<text x="9.2" y="112.1">2</text>
<text x="142.1" y="113.7">14</text>
<text x="155.5" y="108.8">15</text>
<text x="155.5" y="110.4">16</text>
<text x="151" y="121.4" transform="rotate(-90 151 121.4)">9</text>
</g>
<g font-size="1.4" fill="#000080">
<text x="13" y="15.9">R1</text>
<text x="13" y="17.5">10K</text>
<text x="40.6" y="17.5">C1</text>
<text x="55.3" y="17">C2</text>
<text x="162.6" y="17.5">LS1</text>
<text x="39" y="20.7">0.1uF</text>
<text x="53.6" y="22.4">0.1uF</text>
<text x="143" y="22.4">D1</text>
<text x="179.6" y="19.3">J1</text>
<text x="3.2" y="28.9">SW1</text>
<text x="13" y="24">C3</text>
<text x="43.9" y="27.3">U1</text>
<text x="76.4" y="26.8">PORT1</text>
<text x="113.8" y="27.3">R2</text>
<text x="113.8" y="28.9">33E</text>
<text x="141.4" y="25.7">1N4007</text>
<text x="179.6" y="27.4">CON3</text>
<text x="3.2" y="32.2">Reset</text>
<text x="13" y="30.5">0.1uF</text>
<text x="22.8" y="30.5">C4</text>
<text x="26" y="30.5">18pF</text>
<text x="32.5" y="30.5">7.2728MHz</text>
<text x="105.7" y="35.4">J2</text>
<text x="136.6" y="33.8">R3</text>
<text x="141.4" y="33.8">1K</text>
<text x="149.5" y="35.4">Q1</text>
<text x="159.3" y="32.2">RELAY SPDT</text>
<text x="22.8" y="40.3">C5</text>
<text x="26" y="40.3">18pF</text>
<text x="33.3" y="37">Y1</text>
<text x="81.3" y="38.6">BP8</text>
<text x="89.4" y="38.6">J3</text>
<text x="121.7" y="40.3" transform="rotate(-90 121.7 40.3)">10K POT</text>
<text x="125.1" y="40.3">R4</text>
<text x="149.5" y="37">BC547</text>
<text x="6.5" y="44.6">J4</text>
<text x="27.6" y="43.5">C6</text>
<text x="30.9" y="43.5">0.1uF</text>
<text x="107.3" y="51.6">LCD 16*2</text>
<text x="143" y="53.3">D2</text>
<text x="162.6" y="48.4">LS2</text>
<text x="179.6" y="50.2">J5</text>
<text x="78" y="56.6">J6</text>
<text x="89.4" y="59.8">CON9</text>
<text x="141.4" y="56.6">1N4007</text>
<text x="179.6" y="58.3">CON3</text>
<text x="6.5" y="63">PORT1</text>
<text x="136.6" y="64.7">R5</text>
<text x="141.4" y="64.7">1K</text>
<text x="159.3" y="63">RELAY SPDT</text>
<text x="16.3" y="69.5">R6</text>
<text x="149.5" y="66.3">Q2</text>
<text x="149.5" y="67.9">BC547</text>
<text x="16.3" y="72.8">1K</text>
<text x="56.9" y="77.6">ATMEGA32A</text>
<text x="78" y="74.4">CON7</text>
<text x="16.3" y="79.2">LD1</text>
<text x="16.3" y="82.5">LED</text>
<text x="144.7" y="82.5">U2</text>
<text x="173.9" y="79.2">J7</text>
<text x="173.9" y="80.9">RF Tx</text>
<text x="194.2" y="81.1">J8</text>
<text x="194.2" y="89.2">LM35</text>
<text x="147.9" y="93.9">HT12E</text>
<text x="21.1" y="97.2">D3</text>
<text x="26" y="97.2">1N4007</text>
<text x="45.5" y="97.2">U3</text>
<text x="48.8" y="97.2">LM7805</text>
<text x="112.9" y="98.8">LS3</text>
<text x="73.2" y="102">R7</text>
<text x="73.2" y="105.3">1K</text>
<text x="108.9" y="106.9">BUZZER</text>
<text x="194.2" y="102.2">J9</text>
<text x="4.8" y="108">J10</text>
<text x="26" y="111.8">C7</text>
<text x="37.3" y="111.8">C8</text>
<text x="60.1" y="111.8">C9</text>
<text x="65" y="111.8">C10</text>
<text x="73.2" y="111.8">LD2</text>
<text x="94.2" y="111.8">R9</text>
<text x="99.1" y="111.8">1K</text>
<text x="107.3" y="113.5">Q3</text>
<text x="162.6" y="110.2">R8</text>
<text x="165.8" y="110.2">1M</text>
<text x="191.8" y="113.5">PRESSURE SENSOR</text>
<text x="4.8" y="116.7">PBT2</text>
<text x="39" y="115.1">0.1uF</text>
<text x="55.3" y="115.1">0.1uF</text>
<text x="73.2" y="115.1">LED</text>
<text x="107.3" y="115.1">BC547</text>
<text x="35.5" y="121.2" transform="rotate(-90 35.5 121.2)">100uF-25V</text>
<text x="66.4" y="120.3" transform="rotate(-90 66.4 120.3)">10uF-25V</text>
</g>
<g font-size="1.4" fill="#f00">
<text x="14.6" y="22.2">RST1</text>
<text x="68.2" y="28.7">ADC0</text>
<text x="68.2" y="35.2">ADC4</text>
<text x="68.2" y="33.6">ADC3</text>
<text x="68.2" y="30.3">ADC1</text>
<text x="68.2" y="32">ADC2</text>
<text x="131.7" y="35.2">PD7</text>
<text x="68.2" y="36.8">ADC5</text>
<text x="68.2" y="40.1">ADC7</text>
<text x="68.2" y="38.4">ADC6</text>
<text x="82.9" y="41.9">PD7</text>
<text x="37.3" y="46.6">PB0</text>
<text x="68.2" y="46.6">PC2</text>
<text x="68.2" y="43.3">SCL</text>
<text x="68.2" y="45">SDA</text>
<text x="95.9" y="45">PC3</text>
<text x="95.9" y="43.3">PC2</text>
<text x="37.3" y="48.3">PB1</text>
<text x="37.3" y="49.9">PB2</text>
<text x="37.3" y="51.5">PB3</text>
<text x="37.3" y="53.1">PB4</text>
<text x="68.2" y="51.5">PC5</text>
<text x="68.2" y="49.9">PC4</text>
<text x="68.2" y="53.1">PC6</text>
<text x="68.2" y="48.3">PC3</text>
<text x="30.9" y="58">SCK</text>
<text x="37.3" y="54.7">PB5</text>
<text x="37.3" y="56.4">PB6</text>
<text x="37.3" y="58">PB7</text>
<text x="68.2" y="59.6">RXD</text>
<text x="68.2" y="54.7">PC7</text>
<text x="95.9" y="54.7">PC4</text>
<text x="95.9" y="58">PC6</text>
<text x="95.9" y="59.6">PC7</text>
<text x="95.9" y="56.4">PC5</text>
<text x="35.7" y="64.5">RST1</text>
<text x="68.2" y="62.8">INT0</text>
<text x="68.2" y="61.2">TXD</text>
<text x="68.2" y="64.5">INT1</text>
<text x="8.1" y="66.1">PC0</text>
<text x="68.2" y="67.9">PD5</text>
<text x="68.2" y="69.3">PD6</text>
<text x="68.2" y="71">PD7</text>
<text x="68.2" y="66.3">PD4</text>
<text x="131.7" y="66.1">PD8</text>
<text x="183.6" y="84">RA0</text>
<text x="159.3" y="101.9">RA5</text>
<text x="159.3" y="98.6">RA7</text>
<text x="159.3" y="100.2">RA6</text>
<text x="159.3" y="103.5">RA4</text>
<text x="183.6" y="105.2">RD0</text>
<text x="183.6" y="106.8">RD1</text>
<text x="86.1" y="113.3">PC1</text>
<text x="136.6" y="113.3">RA3</text>
</g>
<g font-size="1.4" fill="#004080">
<text x="179.7" y="21.8">1</text>
<text x="179.7" y="23.5">2</text>
<text x="55.2" y="29.9">(ADC0)PA0</text>
<text x="179.7" y="25.1">3</text>
<text x="47.8" y="32.7" transform="rotate(-90 47.8 32.7)">AVCC</text>
<text x="52.7" y="31.7" transform="rotate(-90 52.7 31.7)">VCC</text>
<text x="55.2" y="31.6">(ADC1)PA1</text>
<text x="55.2" y="33.2">(ADC2)PA2</text>
<text x="55.2" y="34.8">(ADC3)PA3</text>
<text x="44.7" y="38">XTAL1</text>
<text x="44.7" y="39.7">XTAL2</text>
<text x="55.2" y="36.4">(ADC4)PA4</text>
<text x="55.2" y="38">(ADC5)PA5</text>
<text x="55.2" y="39.7">(ADC6)PA6</text>
<text x="55.2" y="41.3">(ADC7)PA7</text>
<text x="44.7" y="44.5">AREF</text>
<text x="44.7" y="47.8">PB0</text>
<text x="56" y="46.1">(SDA)PC1</text>
<text x="56.1" y="44.5">(SCL)PC0</text>
<text x="56.1" y="47.8">(TCK)PC2</text>
<text x="44.7" y="49.4">PB1</text>
<text x="44.7" y="51.1">(AIN0)PB2</text>
<text x="44.7" y="52.7">(AIN1)PB3</text>
<text x="59.9" y="49.4">PC3</text>
<text x="59.9" y="51.1">PC4</text>
<text x="59.9" y="52.7">PC5</text>
<text x="179.7" y="52.7">1</text>
<text x="44.7" y="54.3">PB4</text>
<text x="44.7" y="56">PB5</text>
<text x="44.7" y="57.6">PB6</text>
<text x="44.7" y="59.2">(SCK)PB7</text>
<text x="59.9" y="54.3">PC6</text>
<text x="59.9" y="56">PC7</text>
<text x="179.7" y="54.3">2</text>
<text x="179.7" y="56">3</text>
<text x="44.7" y="65.7">RESET</text>
<text x="56" y="60.8">(RXD)PD0</text>
<text x="56" y="64.1">(INT0)PD2</text>
<text x="56" y="65.7">(INT1)PD3</text>
<text x="56.1" y="62.4">(TXD)PD1</text>
<text x="55.1" y="67.3">(OC1B)PD4</text>
<text x="55.1" y="68.9">(OC1A)PD5</text>
<text x="55.7" y="70.5">(ICP1)PD6</text>
<text x="46.1" y="73.9" transform="rotate(-90 46.1 73.9)">AGND</text>
<text x="47.8" y="73.9" transform="rotate(-90 47.8 73.9)">GND</text>
<text x="56" y="72.2">(OC2)PD7</text>
<text x="194.3" y="83.6">1</text>
<text x="148.6" y="88.6" transform="rotate(-90 148.6 88.6)">VDD</text>
<text x="149.9" y="86.8">DOUT</text>
<text x="194.3" y="85.2">2</text>
<text x="194.3" y="86.8">3</text>
<text x="145.5" y="94.9">A0</text>
<text x="44.7" y="99.8">VIN</text>
<text x="49.4" y="101.5" transform="rotate(-90 49.4 101.5)">GND</text>
<text x="50.8" y="99.8">VOUT</text>
<text x="145.5" y="96.6">A1</text>
<text x="145.5" y="98.2">A2</text>
<text x="145.5" y="99.8">A3</text>
<text x="145.5" y="101.4">A4</text>
<text x="150.1" y="101.4">AD10</text>
<text x="150.1" y="99.8">AD11</text>
<text x="145.5" y="103">A5</text>
<text x="145.5" y="104.7">A6</text>
<text x="145.5" y="106.3">A7</text>
<text x="150.9" y="104.7">AD8</text>
<text x="150.9" y="103">AD9</text>
<text x="194.3" y="104.7">1</text>
<text x="194.3" y="106.3">2</text>
<text x="194.3" y="107.9">3</text>
<text x="149.9" y="109.6">OSC2</text>
<text x="149.9" y="111.2">OSC1</text>
<text x="194.3" y="109.6">4</text>
<text x="145.5" y="114.5">TE</text>
<text x="151.8" y="117.8" transform="rotate(-90 151.8 117.8)">GND</text>
</g>
<g font-size="1.1">
<text x="22.4" y="1.3">5</text>
<text x="63.9" y="1.3">4</text>
<text x="105.6" y="1.3">3</text>
<text x="147.2" y="1.3">2</text>
<text x="188.8" y="1.3">1</text>
<text x=".4" y="18.5">D</text>
<text x="210.1" y="18.5">D</text>
<text x=".4" y="50.1">C</text>
<text x="210.1" y="50.1">C</text>
<text x=".4" y="81.9">B</text>
<text x="210.1" y="81.9">B</text>
<text x=".4" y="113.5">A</text>
<text x="210.1" y="113.5">A</text>
<text x="22.4" y="129.7">5</text>
<text x="63.9" y="129.7">4</text>
<text x="105.6" y="129.7">3</text>
<text x="147.2" y="129.7">2</text>
<text x="188.8" y="129.7">1</text>
</g>
</svg>
